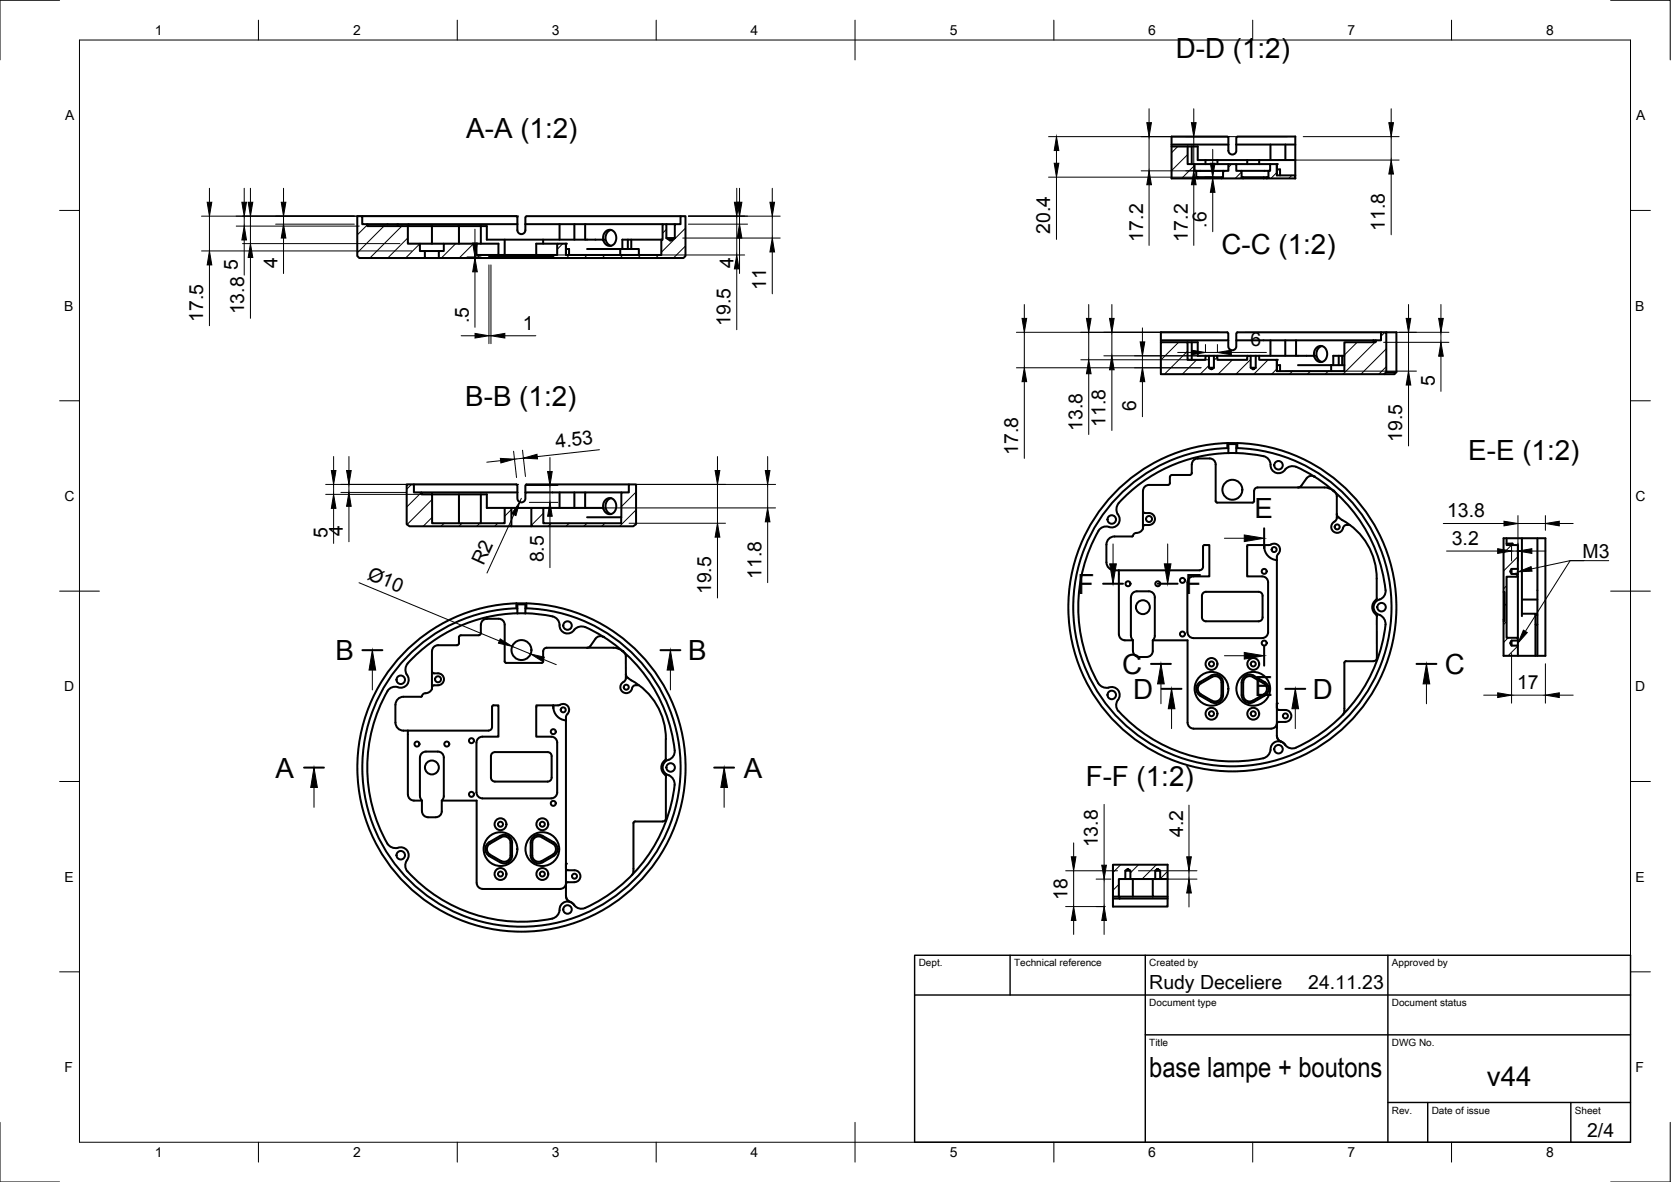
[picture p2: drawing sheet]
<svg xmlns="http://www.w3.org/2000/svg" width="420mm" height="297mm" viewBox="0 0 420 297" stroke-linecap="round" stroke-linejoin="round" font-family="sans-serif">
<!-- layer: Visible -->
<g fill="none" stroke="#000" stroke-width=".51">
<path d="M294.6 36.3h14.3M294.6 36.8h4M298.6 36.8h2.6v3.4h1.9M299.7 36.8v4.4M308.9 36.3v-1.7l-.3-.3h-14v10.5h6.6v-.3h-.4v-1.6h-.4v-1.7h-1.8v-4.4M308.9 36.3v2l.8 .5 .7-.1 .4-.5 .1-1.9M310.9 36.3v-1.7l.2-.3h14.6v9.8M310.9 36.3h14.8M319.4 36.3v3.9M323.2 36.3v3.9M89.8 54.3h1.3v2h1.2v.5h10.3v4.4h3v1.9h1.2v1.7h-16.5l-.5-.5zM91.1 54.3h38.7l.3 .3v3.4l.4 .6 .5 .2 .7-.2 .3-.4 .1-1.9"/>
<path d="M92.3 56.3h37.8M100 56.3v.5M102.6 56.8h19.8v3.4h29.3l.5 1.1 .9 .5 .9-.2 .7-.8 .3-1.1-.3-1.1-1-.8-1.1 .1-.8 .9-.1 1.4M102.7 56.3v.5M108.6 56.8v4.4M115.4 56.8v4.4M120.9 56.8v4.4M132.1 56.3h34.5M140.7 56.3v3.9M144.4 56.3v3.9M147.1 56.3v3.9M153.6 57.8a2.13 2.13 0 0 0-1.3 2 2.13 2.13 0 0 0 1.3 2"/>
<path d="M167.6 56.3h2.1M167.6 59.8h2.1M171.1 54.3h-38.7l-.3 .3v1.7M300.4 41.2h8.5M300.8 42.9h6.7M301.2 44.8h5.9M301.2 44.5h5.9M303.1 40.2h3M303.1 40.2v1M306.1 40.2h7.5M306.1 40.2v1M308.9 41.2h2v1.7h1.3v1.6h.4v.3h-5.5v-.3h.4v-1.6h1.4z"/>
<path d="M310.9 41.2h8.5M312.2 42.9h6.7M312.6 44.5h5.9M312.6 44.8h5.9M313.6 40.2h3M313.6 40.2v1M316.6 40.2h9.1M316.6 40.2v1M319.4 41.2h1.7v2.9h4.6v.7h-7.2v-.3h.4v-1.6h.5zM321.1 41.2v2.9M321.1 42.6h.8v1.5M105.6 61.2h6"/>
<path d="M106.8 64.8h3.5M106.8 63.1h3.5M111.6 61.2h8.2v2.9h3.6v.5h-.5v.2h-12.6v-1.7h1.3zM119.8 61.2h5.5v2.9M122.9 64.8h16.3M123.4 64.1h15.3M123.4 64.6h15.3M126.9 60.2v3.9M136.6 60.2v1M140.1 61.2h2.2v2.9h24v-3.9h.3v-3.9h1v3.5l1 .7 1.1-.7v-3.5h1.4v-2h1.3v10l-.5 .5h-32.7v-.2h-.5v-.5h1.4zM140.1 61.2h-5.3v2.9M142.3 61.2v2.9"/>
<path d="M142.3 62.6h.8v1.5M147.6 62.6h8.4M156 62.6h4.6v1.5M156 62.6v1.5M157.9 60.2v2.4M158.7 60.2v2.4M166.3 60.2h-9.8v2.4M291.9 86h6.7v4.4h4.5v-1h.9v3l.6 .4 .6-.4v-3h.9v1h7.5v-1h.9v3l.6 .4 .6-.4v-3h.9v1h4.5v2.9h16.9v-7.3h7.9v-.5h1.3v-2h1.4v10l-.6 .5h-56.1zM291.9 85.5h16.9v-1.7l-.2-.3h-16.7v2.5M298.6 86h2.6v3.4h1.9M299.7 86v4.4M304 89.4h1.2"/>
<path d="M304 92.4h1.2M306.1 89.4h7.5M308.8 85.5l.1 1.9 .3 .4 .5 .2 .8-.2 .3-.4 .1-1.9h15M314.5 89.4h1.2M314.5 92.4h1.2M316.6 89.4h13.8l.7 1.2 .7 .4h.5l.8-.4 .4-.7 .2-1-.3-1.1-.8-.8-.6-.1-.6 .2-.8 .9-.2 1.4M319.4 85.5v3.9M321.1 90.4v2.9M321.1 91.8h.8v1.5M323.2 85.5v3.9M326.4 91.8h8.3M332.4 87a2.13 2.13 0 0 0-1.4 2 2.13 2.13 0 0 0 1.4 2"/>
<path d="M334.7 91.8h3.3M334.7 91.8v1.5M336.6 89.4v2.4M337.5 89.4v2.4M338 89.4h-2.8v2.4M345.4 85.5h-19.5v3.9M345.4 85.5h.5M345.4 85.5v.5M347.2 83.5h-36.1l-.2 .3v1.7M348.6 83.5h2.5v10l-.5 .5h-2.6M348.6 93.5h2.5M294.2 119.9v1.5"/>
<path d="M301.2 115.2h3a1.49 1.49 0 0 1 1.5 1.5v9.2l.2 .4h9l.4-.4M301.2 114.8v.4M301.2 115.2a1.52 1.52 0 0 0-1.5 1.5v2.1l-.3 .5-4.7 .1-.5 .2v.3M308.6 111.4v1.2h.3v-1M308.6 111.3a41.3 41.3 0 0 0-34.3 62.3 41.3 41.3 0 0 0 71.1 0 41.3 41.3 0 0 0-34.3-62.3M308.9 112.6v1.3h2M308.9 113.9a38.8 38.8 0 0 0-27.6 12.5M310.9 111.6l.2-.2v1.2h-.2zM310.9 112.6v1.3M310.9 113.9h1.7a19.5 19.5 0 0 1 6 1.2 3.4 3.4 0 0 1 1 2.6 2 2 0 0 0 1.7 1.2 2 2 0 0 0 1.9-1M311.1 111.4h-2.5l.3 .2h2M311.1 112.6a40 40 0 0 1 33.2 60.3 40 40 0 0 1-68.9 0 40 40 0 0 1 33.2-60.3"/>
<path d="M323.2 117.9a2.5 2.5 0 0 1 2.7-.6 38.8 38.8 0 0 1 22.5 31M330.5 119.8a1.59 1.59 0 0 0-2 .4M102.3 121.7h1.8v2h1.9v.5h2.6v7.3h18.3v-3.9h1.7v4.7h-25.6l-.7-.6zM104.1 121.7h25.7l.3 .3v1.7M106 123.7h24.1M108.6 124.2h13.8v3.4h4.5M115.4 124.2v7.3M120.9 124.2v7.3M128.6 132.3h5M128.6 127.6h5M130.1 123.7l.1 1.9 .3 .5 .5 .1 .7-.1 .3-.5 .1-1.9h15M133.6 127.6h3v3.9h19.6v-7.8h1.9v-2h1.8v10l-.7 .6h-25.6z"/>
<path d="M136.6 127.6h15.1M140.7 123.7v3.9M144.4 123.7v3.9M147.6 130h8.6M152.3 125.6l.7-.4h.6l.5 .2 .6 .6 .2 .9v.7l-.3 .8-.6 .6-.5 .2-.7-.1-.9-.8-.3-1.3 .2-.8zM153.6 125.2a2.13 2.13 0 0 0-1.3 2 2.13 2.13 0 0 0 1.3 2M156.2 123.7h-9.1v3.9M158.1 121.7h-25.7l-.3 .3v1.7M281.3 126.5a2.77 2.77 0 0 0 .2 3.5 2 2 0 0 1-.6 2 2 2 0 0 1-2.1 .4 2.21 2.21 0 0 0-2.6 1 38.5 38.5 0 0 0 .3 38.7 2.85 2.85 0 0 0 3.1 .5 2 2 0 0 1 1.8 1.2 2 2 0 0 1-.4 2.1 2.23 2.23 0 0 0 .2 2.8M287.4 128.4l.1 .3 .4 .2a1.97 1.97 0 0 1 2.4 1.1 1.52 1.52 0 0 1-1.4 1.9l-1.3 .1-.2 .4M294.2 121.4l-.3 .4-.2 .1h-4.8a1.54 1.54 0 0 0-1.5 1.5v9.5l-.5 .6-1.2 .4a.99 .99 0 0 0-.9 .9h-4.6a2.04 2.04 0 0 0-2 2v4.5a2 2 0 0 0 2 2h21.4a.88 .88 0 0 0 .9-.9v-5.3l.4-.1h1.2v7.9h-4M315.3 123.4v2.5"/>
<path d="M316.2 122.5h16.8M316.2 122.5a.88 .88 0 0 0-.9 .9M317.9 137.7v-.7h1.2a1.89 1.89 0 0 1 2.7 .6 1.49 1.49 0 0 1-.4 1.6M321.1 140v45M321.4 139.2l-.3 .8M327.2 122.1l-.8 .4M328.5 120.2l-1.3 1.9M333 122.5l1.4 .3 .9 .6M335.3 123.4l.5 .5 .3 .5v5.8M336.1 129.2l.3 .7 1.1 .8a16.6 16.6 0 0 1 8.7 14.7v5M336.1 130.2l-.3 .7a1.55 1.55 0 0 0-1.1 1.8 1.55 1.55 0 0 0 1.7 1.2 1.55 1.55 0 0 0 1.4-1.5l.9-.5M338.7 131.9h.7"/>
<path d="M378.8 135.3v1.7h2.9v6h-1.6l-.4 .6 .4 .6h1.6v.7h-2.9v15.4h2.9v.7h-1.6l-.4 .6 .4 .6h1.6v2.6M378.8 136.6h1.5v.4M382.7 135.3v19.5M386.6 135.3v21.7M120.4 159.6l-4.8 .1-.2 .5-.1 1.7-.4 .2h-4.8a1.51 1.51 0 0 0-1.5 1.6v9.5M120.9 157v2.1M120.9 159.1l-.2 .5h-.3M122.4 155.5h3a1.49 1.49 0 0 1 1.5 1.5M122.4 155.1v.4M122.4 155.5a1.49 1.49 0 0 0-1.5 1.5M126.9 157v9.4l.4 .2h8.9M129.8 151.6v1.3h.3v-1"/>
<path d="M129.9 152.9a40 40 0 0 0-33.2 60.3 40 40 0 0 0 68.9 0 40 40 0 0 0-33.2-60.3M129.9 151.6a41.3 41.3 0 0 0-34.8 61.5 41.3 41.3 0 0 0 70.6 2.3 41.3 41.3 0 0 0-30.5-63.6l-5.4-.2 .3 .3h2M130.1 154.1h2M130.1 152.9v1.2M130.1 154.1a38.2 38.2 0 0 0-27.9 13 2.83 2.83 0 0 0 .5 3.2 2 2 0 0 1-.6 2 2 2 0 0 1-2.1 .4 2.21 2.21 0 0 0-2.6 1 38.5 38.5 0 0 0 .3 38.7 2.85 2.85 0 0 0 3.1 .5 2.01 2.01 0 0 1 1.8 1.2 2.01 2.01 0 0 1-.3 2.1 2.23 2.23 0 0 0 .2 2.8M132.1 151.9l.3-.3v1.3h-.3zM132.1 152.9v1.2M132.1 154.1l3.5 .3 3.4 .5M138.9 154.9a2.34 2.34 0 0 1 1.8 2.6 2.01 2.01 0 0 0 1.6 1.7 2.01 2.01 0 0 0 2.1-1 2.51 2.51 0 0 1 2.8-.6 38.5 38.5 0 0 1 22.4 31.5 2.35 2.35 0 0 1-1.9 2 2 2 0 0 0-1.1 2 2 2 0 0 0 1.6 1.7M281.3 143.3v16.1M281.3 159.4a1.49 1.49 0 0 0 1.5 1.5h2.1M285.9 148.6h3a1.49 1.49 0 0 1 1.5 1.5v9.7l-.2 .6-.3 .5"/>
<path d="M285.9 148.6a1.52 1.52 0 0 0-1.5 1.5v9.7l.1 .6 .4 .5M300.1 144.9a1.52 1.52 0 0 0-1.5 1.5v12.5a1.49 1.49 0 0 0 1.5 1.4M316.5 148.7h-13.3a1.01 1.01 0 0 0-1 1v5.4a1.01 1.01 0 0 0 1 1h13.3M316.5 148.7a1.01 1.01 0 0 1 1 1M317.5 149.7v5.4M317.5 155.1a1.01 1.01 0 0 1-1 1M321.1 140.8a3.5 3.5 0 0 1-3.2-3.8h-4.3v7.9h3.8a1.49 1.49 0 0 1 1.5 1.4v12.6a1.49 1.49 0 0 1-1.5 1.4l-17.3 .1M346 150.8a2.39 2.39 0 0 0 .2 3.9v.1M346.2 150.4l-.2 .4M346.2 154.8h.1M346.2 154.8v10.5a.82 .82 0 0 1-.8 .8M346.2 154.2v.6"/>
<path d="M346.9 150.6a2 2 0 0 0-1.5 2 2 2 0 0 0 1.6 1.9l.4 .3a2.42 2.42 0 0 1 1 2.2M348.4 156.9a38.6 38.6 0 0 1-23 31.2 2.23 2.23 0 0 1-2.2-.9M348.4 148.3a2.23 2.23 0 0 1-1.5 2.4M378.1 148.8v7.3h.2v-7.3h-.2v-13.5h10.5v29.5h-10.5v-8.7M380.1 143v1.2M381.7 143v1.2M381.7 144.9v15.4M382.7 154.2h3.4v10.6M382.7 150.7h3.9M386.1 157h.5v7.8M386.1 154.6h.5M108.6 173.1l-.5 .7-1.1 .4a.99 .99 0 0 0-1 .8l-4.6 .1a2.04 2.04 0 0 0-2 2v4.5a2 2 0 0 0 2 2h21.4a.88 .88 0 0 0 .9-.9l.1-5.3 .3-.1h1.2v7.8h-4"/>
<path d="M108.6 168.7l.1 .3 .4 .2a1.97 1.97 0 0 1 2.5 1 1.49 1.49 0 0 1-1.5 2M110.1 172.2l-1.2 .1-.3 .4M140.8 177.1l-1.7 .2v.7M140.9 177.1a1.53 1.53 0 0 1 2 .5 1.53 1.53 0 0 1-.4 2.1l-.2 .5v45M148.5 162.4l-.9 .4M149.7 160.5l-1.3 1.9M151.8 160.1a1.61 1.61 0 0 0-2.1 .4M156.5 163.6h.1M156.5 163.6l-.8-.5-1.4-.3h-16.8a.88 .88 0 0 0-.9 .9v2.5l-.4 .4M156.5 163.6l.4 .3M156.9 163.9l.3 .5 .2 .6M157.4 165v4.5"/>
<path d="M157.4 169.5l.1 .5 .4 .3M157.4 170.4l-.4 .8a1.54 1.54 0 0 0-1 1.8 1.54 1.54 0 0 0 1.7 1.2 1.54 1.54 0 0 0 1.3-1.5 1.37 1.37 0 0 1 1.6-.5M157.4 169.5v.9M157.9 170.3a17.8 17.8 0 0 1 8.8 10.3 16.7 16.7 0 0 1 .7 5.1v5.1l-.2 .3M281.2 178.7a38.8 38.8 0 0 0 36.4 11.9M284.9 160.9v2.7M284.9 163.6a1.49 1.49 0 0 0 1.5 1.5M286.4 165.1h2M289.9 163.6a1.49 1.49 0 0 1-1.5 1.5M289.9 160.9h8.7v20.7M289.9 160.9v2.7M304.5 169.8l-2.7 1.6a2 2 0 0 0 0 3.4l2.7 1.6"/>
<path d="M304.5 169.8a2 2 0 0 1 3 1.7M304.7 170.1l-2.7 1.6a1.6 1.6 0 0 0 0 2.8l2.7 1.6M304.7 170.1a1.6 1.6 0 0 1 2.4 1.4M307.1 171.5v3.2a1.6 1.6 0 0 1-2.4 1.4M307.5 171.5v3.2a2 2 0 0 1-3 1.7M312.2 171.5v3.2M312.2 171.5a1.99 1.99 0 0 1 3-1.7l2.8 1.6a2 2 0 0 1 0 3.4l-2.8 1.6M312.2 174.7a2 2 0 0 0 3 1.7M315 170.1l2.8 1.6a1.6 1.6 0 0 1 0 2.8l-2.8 1.6a1.62 1.62 0 0 1-2.4-1.4v-3.2M315 170.1a1.6 1.6 0 0 0-2.4 1.4M321.1 177.9l.3 .5h1.8M323.2 178.4a1.49 1.49 0 0 1 1.5 1.5 1.49 1.49 0 0 1-1.5 1.5"/>
<path d="M345.4 166.2l-7-.1-.3 .2-.1 12.3-.4 1.1M380.1 161v1.2M381.7 161v1.2M102.6 183.6v16.1M102.6 199.7a1.49 1.49 0 0 0 1.5 1.5M105.6 190.4v9.7l.1 .6 .4 .5M107.1 188.9h3a1.49 1.49 0 0 1 1.5 1.5M107.1 188.9a1.49 1.49 0 0 0-1.5 1.5M111.6 190.4v9.7l-.1 .6-.4 .5M121.3 185.1a1.49 1.49 0 0 0-1.5 1.5v12.5a1.49 1.49 0 0 0 1.5 1.5M137.7 189h-13.3a1.01 1.01 0 0 0-1 1v5.4a1.01 1.01 0 0 0 1 1h13.3M137.7 189a1.01 1.01 0 0 1 1 1v5.4a1.01 1.01 0 0 1-1 1"/>
<path d="M142.3 181a3.5 3.5 0 0 1-3.2-3.7h-4.2l-.1 7.8h3.8a1.49 1.49 0 0 1 1.5 1.5v12.5a1.49 1.49 0 0 1-1.5 1.5h-17.3M167.2 191a2.25 2.25 0 0 0 0 3.7M167.2 194.7l.2 .4M167.4 195.1h.1M167.4 195.1v10.5M167.4 194.5v.6M168.2 194.8a2.42 2.42 0 0 1 1.4 2.4M169.6 197.2a38.5 38.5 0 0 1-23 31.1 2.23 2.23 0 0 1-2.2-.8M298.6 181.6a1.52 1.52 0 0 0 1.5 1.5h19.5a1.49 1.49 0 0 0 1.5-1.1M321.1 181.9v1.1M322.1 186.3l-.6-.4-.4-.9 .4 1 1.2 .7 .5 .5M323.2 187.2a2 2 0 0 0-2.4-.8 2 2 0 0 0-1.3 2.1l-.2 .5a2.42 2.42 0 0 1-1.7 1.6"/>
<path d="M323.2 181.4h-1.6l-.5 .3v.2M102.5 219a38.5 38.5 0 0 0 36.8 11.7 2.83 2.83 0 0 0 1.5-2.8 2 2 0 0 1 1.7-1.3 2 2 0 0 1 1.9 .9M104.1 201.2h2v2.7a1.52 1.52 0 0 0 1.5 1.5h2a1.49 1.49 0 0 0 1.5-1.5v-2.7h8.7v20.7a1.54 1.54 0 0 0 1.6 1.5M123.2 212l2.8-1.6a1.58 1.58 0 0 1 2.4 1.4v3.2a1.6 1.6 0 0 1-2.4 1.3l-2.8-1.5M123.2 212a1.6 1.6 0 0 0 0 2.8M125.8 210.1l-2.8 1.5a2 2 0 0 0 0 3.5l2.8 1.6M125.8 210.1a2 2 0 0 1 3 1.7M128.8 211.8v3.2M128.8 215a2 2 0 0 1-3 1.7M136.4 210.1a2 2 0 0 0-3 1.7v3.2a2 2 0 0 0 3 1.7M136.4 210.1l2.8 1.5a2 2 0 0 1 0 3.5l-2.8 1.6M139 212l-2.8-1.6a1.6 1.6 0 0 0-2.4 1.4v3.2a1.6 1.6 0 0 0 2.4 1.3l2.8-1.5"/>
<path d="M139 212a1.6 1.6 0 0 1 0 2.8M142.3 218.2l.3 .4a4.9 4.9 0 0 1 2.7 .4 1.51 1.51 0 0 1 .6 1.7 1.51 1.51 0 0 1-1.5 1l-1.9 .1-.2 .4v1M159.3 218.9l-.4 1M159.3 206.8v12.1M167.4 205.6a.85 .85 0 0 1-.8 .8h-6.9l-.4 .4M283 218.8h1.2M290.5 218.8h1.2M142.3 222.3a1.49 1.49 0 0 1-1.4 1.1h-19.6M142.3 225.2l.4 1 .6 .4M142.3 225.2l.4 1 1.3 .8 .4 .5M279.8 225.8h1.7M281.3 225.3h8.6"/>
<path d="M281.5 225.8h12.1M281.5 225.3v.5M283 220.9h1.2M284.8 220.9v4.4M289.9 220.9v4.4h3.7M290.5 220.9h1.2M293.6 220.9v6.9h-13.8v-10.5h13.8v3.6h-1.9v-2.1l-.6-.4-.6 .4v2.1h-6.3v-2.1l-.7-.4-.5 .4v2.1h-1.7v4.4h-1.5"/>
<circle cx="321.5" cy="116.9" r="1.07"/>
<circle cx="279.5" cy="130.6" r="1.07"/>
<circle cx="288.9" cy="130.4" r=".75"/>
<circle cx="309.9" cy="123.1" r="2.51"/>
<circle cx="320.4" cy="138.1" r=".62"/>
<circle cx="336.2" cy="132.4" r=".62"/>
<circle cx="142.7" cy="157.2" r="1.07"/>
<circle cx="283.6" cy="146.7" r=".62"/>
<circle cx="287.4" cy="152.6" r="1.75"/>
<circle cx="291.1" cy="146.7" r=".62"/>
<circle cx="297.3" cy="159.3" r=".62"/>
<circle cx="297.3" cy="145.9" r=".62"/>
<circle cx="317.9" cy="143.6" r=".62"/>
<circle cx="347.4" cy="152.6" r="1.07"/>
<circle cx="100.8" cy="170.8" r="1.07"/>
<circle cx="110.1" cy="170.7" r=".75"/>
<circle cx="131.1" cy="163.4" r="2.51"/>
<circle cx="141.6" cy="178.4" r=".62"/>
<circle cx="157.5" cy="172.7" r=".62"/>
<circle cx="279.5" cy="174.6" r="1.07"/>
<circle cx="304.6" cy="173.1" r="4.2"/>
<circle cx="304.6" cy="179.4" r="1.49"/>
<circle cx="304.6" cy="166.9" r="1.49"/>
<circle cx="304.6" cy="179.4" r=".62"/>
<circle cx="304.6" cy="166.9" r=".62"/>
<circle cx="315.1" cy="173.1" r="4.2"/>
<circle cx="315.1" cy="179.4" r="1.49"/>
<circle cx="315.1" cy="166.9" r="1.49"/>
<circle cx="315.1" cy="166.9" r=".62"/>
<circle cx="315.1" cy="179.4" r=".62"/>
<circle cx="317.9" cy="161.6" r=".62"/>
<circle cx="323.2" cy="179.9" r=".62"/>
<circle cx="104.8" cy="187" r=".62"/>
<circle cx="108.6" cy="192.9" r="1.75"/>
<circle cx="112.3" cy="187" r=".62"/>
<circle cx="118.5" cy="199.6" r=".62"/>
<circle cx="118.5" cy="186.1" r=".62"/>
<circle cx="139.1" cy="183.9" r=".62"/>
<circle cx="168.6" cy="192.9" r="1.07"/>
<circle cx="321.5" cy="188.3" r="1.07"/>
<circle cx="100.8" cy="214.9" r="1.07"/>
<circle cx="125.8" cy="213.4" r="4.2"/>
<circle cx="125.8" cy="207.1" r="1.49"/>
<circle cx="125.8" cy="219.6" r="1.49"/>
<circle cx="125.8" cy="207.1" r=".62"/>
<circle cx="125.8" cy="219.6" r=".62"/>
<circle cx="136.4" cy="213.4" r="4.2"/>
<circle cx="136.4" cy="219.6" r="1.49"/>
<circle cx="136.4" cy="207.1" r="1.49"/>
<circle cx="136.4" cy="219.6" r=".62"/>
<circle cx="136.4" cy="207.1" r=".62"/>
<circle cx="139.1" cy="201.9" r=".62"/>
<circle cx="142.7" cy="228.6" r="1.07"/>
<circle cx="144.5" cy="220.2" r=".62"/>
</g>
<g fill="#000">
<circle cx="321.1" cy="41.2" r=".25"/>
<circle cx="142.3" cy="61.2" r=".25"/>
<circle cx="151.7" cy="60.2" r=".25"/>
<circle cx="321.1" cy="90.4" r=".25"/>
<circle cx="330.4" cy="89.4" r=".25"/>
<circle cx="330.4" cy="119.8" r=".25"/>
<circle cx="335.2" cy="123.3" r=".25"/>
<circle cx="151.7" cy="160" r=".25"/>
<circle cx="156.5" cy="163.6" r=".25"/>
<circle cx="321.1" cy="176.8" r=".25"/>
<circle cx="142.3" cy="217.1" r=".25"/>
</g>
<!-- layer: Border -->
<g fill="none" stroke="#000" stroke-width=".25">
<path d="M15 .1h-15v15M20 10.1h390v276.9h-390zM65 5.1v5M115 5.1v5M165 5.1v5M215 5.1v10M265 5.1v5M315 5.1v5M365 5.1v5M405 .1h15v15M15 52.9h5M410 52.9h5"/>
<path d="M15 100.7h5M410 100.7h5M15 148.6h10M405 148.6h10M15 196.4h5M410 196.4h5M15 244.2h5M410 244.2h5M0 282.1v14.9h15M65 287v5M115 287v5M165 287v5"/>
<path d="M215 282.1v9.9M265 287v5M315 287v5M365 287v5M420 282.1v14.9h-15"/>
</g>
<!-- layer: TitleBlock -->
<path d="M230 240.1h180v46.9h-180zM230 250h180M254 240.1v9.9M288 240.1v46.9M349 240.1v46.9M288 260.1h122M349 277.1h61M359 277.1v9.9M395 277.1v9.9" fill="none" stroke="#000" stroke-width=".36"/>
<!-- layer: FD_Dimensions -->
<g fill="none" stroke="#000" stroke-width=".25">
<path d="M263.7 34.3h60M265.6 37.8v3.2M288.9 27.3v3.5M288.9 34.3v8.6M300.2 27.3v3.5M300.2 34.3v8.6M304.9 37.5v3.5M327.7 34.3h24.1M349.8 27.3v3.5M349.8 34.3v5.9M50.7 54.3h79.6M52.7 47.3v3.5"/>
<path d="M52.7 54.3v8.8M59.4 56.8h30.9M61.4 47.3v3.5M61.4 54.3v2.5M63 47.3v3.5M63 54.3v6.9M69.3 56.3h19.8M71.3 47.3v3.5M71.3 54.3v2M71.3 59.8v8.9M119.4 57.6v3.5M171.7 59.8h24.5"/>
<path d="M173.1 54.3h23.1M173.1 56.3h14.9M185.3 47.3v3.5M185.3 54.3v9.8M185.9 47.3v3.5M185.9 54.3v2M185.9 59.8v8.9M194.2 47.3v3.5M194.2 54.3v5.5M263.7 44.5h41.8M265.6 44.5v15.7M286.9 42.9h20"/>
<path d="M288.9 46.4v15.3M300.2 46.4v15.3M302.9 44.8h2.2M304.9 44.5v.3M304.9 48.3v9.9M321.5 40.2h30.3M349.8 43.7v15.3M50.7 63.1h52.9M52.7 66.6v15.3M61 61.2h39.6M61.4 60.3v8.8M63 64.7v15.3"/>
<path d="M117.4 64.8h3.5M117.4 64.6h3.5M119.4 64.6v.2M119.4 68.3v14M122.9 66.6v19.8M123.4 66.6v19.8M126.4 64.1h60.8M185.3 67.6v15.3M194.2 63.3v10.5M257.6 76.5v3.5M273.7 76.5v3.5M279.6 76.5v3.5"/>
<path d="M354.2 76.5v3.5M362.3 76.5v3.5M116 84.4h3.4M122.9 84.4h.5M126.9 84.4h7.8M255.6 83.5h51M255.6 92.4h46.4M257.6 83.5v8.9M257.6 95.9v19.3M271.8 90.4h32.3M273.7 83.5v6.9M273.7 93.9v15.3"/>
<path d="M277.6 89.4h24.4M279.6 83.5v5.9M279.6 92.9v15.3M287.3 82.4v3.5M287.3 89.4v3M287.3 95.9v8.8M296.1 88.6h3.5M303.1 86.6v1.8M303.1 88.6h3M306.1 86.6v1.8M309.6 88.6h8.8M313.1 83.5h51.2"/>
<path d="M323.1 93.3h33.1M347.9 86h16.4M354.2 83.5v9.8M354.2 96.8v15.3M362.3 83.5v2.5M362.3 89.5v8.8M83.9 114.7v3.5M87.7 114.7v3.5M125.9 115.8l-3.5 .3M129.1 113.4l.8 6.6M131.4 113.1l.7 6.6M131.6 115.1l-2.2 .3"/>
<path d="M138.3 115v3.5M150.7 113l-15.6 1.8M180.4 114.7v3.5M193 114.7v3.5M81.9 121.7h48.4M81.9 124.2h26.2M83.9 121.7v2.5M83.9 127.7v8.9M85.7 123.7h16.4M87.7 121.7v2M87.7 127.2v9M127.4 127.6h67.6"/>
<path d="M129.2 129.3l-6.8 14.7M131.1 125.2l-.4 .9M132.1 122h8.2M133.1 126.2h7.2M138.3 122v4.2M138.3 129.7v12.9M158.2 131.5h24.2M160.1 121.7h34.9M180.4 121.7v9.8M180.4 135v15.3M193 121.7v5.9M193 131.1v15.3"/>
<path d="M362.9 131.6h15.3M363.7 138.5h12.9M380.1 136.5v4.5M380.1 138.5h1.6M381.7 129.6v11.4M381.7 131.6h6.9M385.2 138.5h3.5M388.6 129.6v3.7M392.1 131.6h3.5M90.3 146.4l35.3 14.7M128.8 162.4l4.6 1.9M136.6 165.7l3.3 1.3"/>
<path d="M373.1 174.7h3.5M380.1 164.2v12.5M380.1 174.7h8.5M388.6 166.8v9.9M392.1 174.7h3.5M267.9 218.8h13.1M270 211.8v3.5M270 218.8v9M277.6 202.1v15.3M286.2 218.8h14.8M299 202.3v13M299 218.8v2.1"/>
<path d="M267.9 227.8h10M270 231.3v3.5M275.6 220.9h3.7M277.6 220.9v6.9M277.6 231.3v3.5M286.2 220.9h14.8M299 224.4v3.5"/>
</g>
<g fill="#000" stroke="#000" stroke-width=".25">
<path d="M265.6 34.3l.6 3.5h-1.1zM288.4 30.8h1.1l-.6 3.5zM299.6 30.8h1.2l-.6 3.5zM349.2 30.8h1.2l-.6 3.5zM52.1 50.8h1.2l-.6 3.5zM60.8 50.8h1.2l-.6 3.5zM62.4 50.8h1.2l-.6 3.5zM70.7 50.8h1.2l-.6 3.5zM71.3 56.3l.6 3.5h-1.2zM184.7 50.8h1.1l-.5 3.5zM185.4 50.8h1.1l-.6 3.5zM185.9 56.3l.6 3.5h-1.1z"/>
<path d="M193.6 50.8h1.2l-.6 3.5zM265.1 41h1.1l-.6 3.5zM288.9 42.9l.6 3.5h-1.1zM300.2 42.9l.6 3.5h-1.2zM304.3 41h1.2l-.6 3.5zM304.9 44.8l.6 3.5h-1.2zM349.8 40.2l.6 3.5h-1.2zM52.7 63.1l.6 3.5h-1.2zM61.4 56.8l.6 3.5h-1.2zM63 61.2l.6 3.5h-1.2zM118.9 61.1h1.1l-.6 3.5zM119.4 64.8l.6 3.5h-1.1z"/>
<path d="M185.3 64.1l.5 3.5h-1.1zM194.2 59.8l.6 3.5h-1.2zM119.4 83.8l3.5 .6-3.5 .5zM123.4 84.4l3.5-.6v1.1zM257 80h1.1l-.5 3.5zM257.6 92.4l.5 3.5h-1.1zM273.2 80h1.1l-.6 3.5zM273.7 90.4l.6 3.5h-1.1zM279 80h1.1l-.5 3.5zM279.6 89.4l.5 3.5h-1.1zM286.7 85.9h1.1l-.5 3.5zM287.3 92.4l.5 3.5h-1.1z"/>
<path d="M299.6 88l3.5 .6-3.5 .6zM306.1 88.6l3.5-.6v1.2zM353.6 80h1.1l-.5 3.5zM354.2 93.3l.5 3.5h-1.1zM361.7 80h1.2l-.6 3.5zM362.3 86l.6 3.5h-1.2zM83.3 118.2h1.2l-.6 3.5zM87.1 118.2h1.2l-.6 3.5zM125.8 115.2l3.6 .2-3.5 .9zM131.6 115.1l3.4-.9 .1 1.1zM137.7 118.5h1.2l-.6 3.5zM179.8 118.2h1.2l-.6 3.5z"/>
<path d="M192.4 118.2h1.2l-.6 3.5zM83.9 124.2l.6 3.5h-1.2zM87.7 123.7l.6 3.5h-1.2zM130.7 126.1l-1 3.5-1-.5zM138.3 126.2l.6 3.5h-1.2zM180.4 131.5l.6 3.5h-1.2zM193 127.6l.6 3.5h-1.2zM376.6 137.9l3.5 .6-3.5 .6zM378.2 131l3.5 .6-3.5 .6zM381.7 138.5l3.5-.6v1.2zM388.6 131.6l3.5-.6v1.2zM125.8 160.6l3 1.8-3.5-.8z"/>
<path d="M133.4 164.3l3.5 .8-.5 1.1zM376.6 174.1l3.5 .6-3.5 .6zM388.6 174.7l3.5-.6v1.2zM269.4 215.3h1.1l-.5 3.5zM277 217.4h1.2l-.6 3.5zM298.4 215.3h1.2l-.6 3.5zM270 227.8l.5 3.5h-1.1zM277.6 227.8l.6 3.5h-1.2zM299 220.9l.6 3.5h-1.2z"/>
</g>
<!-- layer: Hatching -->
<g fill="none" stroke="#000" stroke-width=".25">
<path d="M296.1 36.8l-1.5 1.6M298.6 38.8l-4 4.1M90.1 54.3l-.2 .2M92.4 56.5l-2.5 2.5M96.5 56.8l-6.6 6.7M101 56.8l-8 8M102.6 59.8l-5.1 5M167.5 57.7l-.9 .9M172.3 57.3l-6 6.1M300.4 41.6l-3.3 3.2M308 42.9l-.5 .5M309.7 41.2l-.8 .9"/>
<path d="M312.2 43.2l-1.6 1.6M321.1 43.3l-1.5 1.5M324.8 44.1l-.7 .7M105.6 61.2l-3.6 3.6M106.8 64.5l-.3 .3M114.6 61.2l-3.6 3.6M119.1 61.2l-3.6 3.6M120.7 64.1l-.7 .7M141.5 61.2l-1.4 1.5M143.2 64.1l-.8 .7M147.7 64.1l-.8 .7M152.1 64.1l-.7 .7"/>
<path d="M156.6 64.1l-.7 .7M161.1 64.1l-.7 .7M165.6 64.1l-.7 .7M172.3 61.8l-2.9 3M296.3 86l-4.4 4.5M298.6 88.2l-5.8 5.8M300.9 90.4l-3.6 3.6M304 91.8l-2.2 2.2M306.1 89.7l-.9 .9M309.9 90.4l-3.6 3.6M314.5 90.3l-3.7 3.7M318.9 90.4l-3.6 3.6"/>
<path d="M321.1 92.7l-1.3 1.3M325 93.3l-.7 .7M329.5 93.3l-.8 .7M334 93.3l-.8 .7M341.2 86l-3.2 3.2M345.7 86l-8 8M346.2 85.5l-.3 .3M348.2 83.5l-1 1M348.6 87.7l-6.4 6.3M348.6 92.1l-1.9 1.9M103.5 121.7l-1.2 1.2M106 123.7l-3.7 3.7"/>
<path d="M108.6 125.5l-6.2 6.3M108.6 130l-2.2 2.2M111.7 131.5l-.8 .7M116.2 131.5l-.8 .7M120.6 131.5l-.7 .7M125.1 131.5l-.7 .7M128.6 128l-1.7 1.7M136.6 129l-3 3M138.6 131.5l-.7 .7M143.1 131.5l-.8 .7M147.6 131.5l-.8 .7M152.1 131.5l-.8 .7"/>
<path d="M159.9 123.6l-3.7 3.7M159.9 128.1l-4.1 4.1M380.1 137l-2 2M381.7 139.9l-3.6 3.6M378.8 147.2l-.7 .8M378.8 151.7l-.5 .5M378.8 156.2l-.7 .7M381.7 144.4l-.6 .5M379.2 160.3l-1.1 1.1M381.7 162.3l-2.5 2.5M281.8 217.3l-1.9 1.9M286.3 217.3l-2.1 2"/>
<path d="M290.7 217.3l-3.6 3.6M293.6 219l-1.9 1.8M281.3 222.2l-1.4 1.5M283 220.6l-.3 .3"/>
</g>
<!-- layer: Section Lines -->
<path d="M317.9 132.8v5M277.4 146.7h5M291.1 146.7h5M91.1 163.4h5M166.1 163.4h5M289.4 166.8h5M292.1 173.1h5M317.9 162.3v5M323.2 173.1h5M356.2 166.8h5M76.5 192.9h4.9M179.6 192.9h5" fill="none" stroke="#000" stroke-width=".51"/>
<path d="M279.9 136.7v5M293.6 136.7v5M307.9 135.3h5M93.6 168.4v5M168.6 168.4v5M291.9 171.9v5M294.6 178.1v5M307.9 164.8h5M325.7 178.1v5M358.7 171.9v5M79 197.9v5M182.1 197.9v5" fill="none" stroke="#000" stroke-width=".25"/>
<path d="M312.9 134.4l5 .9-5 .8zM279 141.7h1.7l-.8 5zM292.8 141.7h1.6l-.8 5zM93.6 163.4l.9 5h-1.7zM168.6 163.4l.8 5h-1.7zM291.9 166.8l.8 5.1h-1.6zM294.6 173.1l.8 5h-1.6zM312.9 164l5 .8-5 .8zM325.7 173.1l.8 5h-1.7zM358.7 166.8l.8 5.1h-1.7zM79 192.9l.8 5h-1.7zM182.1 192.9l.8 5h-1.6z" fill="#000" stroke="#000" stroke-width=".25"/>
<!-- layer: Leaders -->
<path d="M383.1 158.4l.9 .6-2.3 2.6zM381.7 143.7l3.3-1.3 .2 1.1z" fill="#000" stroke="#000" stroke-width=".25"/>
<path d="M398.3 140.9h-3.5l-11.3 17.8M404.5 140.9h-9.7l-9.7 2.1" fill="none" stroke="#000" stroke-width=".25"/>
<g font-size="7">
<text x="295.6" y="14.6">D-D (1:2)</text>
<text x="117.2" y="34.6">A-A (1:2)</text>
<text x="307.1" y="63.8">C-C (1:2)</text>
<text x="117" y="102">B-B (1:2)</text>
<text x="369.2" y="115.6">E-E (1:2)</text>
<text x="315.4" y="130.3">E</text>
<text x="270.9" y="149.2">F</text>
<text x="298" y="149.2">F</text>
<text x="84.3" y="165.9">B</text>
<text x="173.1" y="165.9">B</text>
<text x="282.1" y="169.4">C</text>
<text x="363.3" y="169.4">C</text>
<text x="284.9" y="175.6">D</text>
<text x="315.4" y="174.8">E</text>
<text x="330.1" y="175.6">D</text>
<text x="69.3" y="195.4">A</text>
<text x="187.1" y="195.4">A</text>
<text x="273" y="197.6">F-F (1:2)</text>
<text x="289" y="270.6">base lampe + boutons</text>
<text x="373.8" y="273">v44</text>
</g>
<g font-size="4.9">
<text x="264.1" y="58.8" transform="rotate(-90 264.1 58.8)">20.4</text>
<text x="303.4" y="57.2" transform="rotate(-90 303.4 57.2)">.6</text>
<text x="348.2" y="58" transform="rotate(-90 348.2 58)">11.8</text>
<text x="287.4" y="60.7" transform="rotate(-90 287.4 60.7)">17.2</text>
<text x="298.7" y="60.7" transform="rotate(-90 298.7 60.7)">17.2</text>
<text x="59.8" y="67.8" transform="rotate(-90 59.8 67.8)">5</text>
<text x="69.8" y="67.3" transform="rotate(-90 69.8 67.3)">4</text>
<text x="184.4" y="67.3" transform="rotate(-90 184.4 67.3)">4</text>
<text x="192.7" y="72.9" transform="rotate(-90 192.7 72.9)">11</text>
<text x="51.1" y="80.9" transform="rotate(-90 51.1 80.9)">17.5</text>
<text x="61.4" y="79" transform="rotate(-90 61.4 79)">13.8</text>
<text x="117.9" y="81.2" transform="rotate(-90 117.9 81.2)">.5</text>
<text x="131.4" y="82.9">1</text>
<text x="183.7" y="81.9" transform="rotate(-90 183.7 81.9)">19.5</text>
<text x="314.4" y="87">6</text>
<text x="360.8" y="97" transform="rotate(-90 360.8 97)">5</text>
<text x="278" y="107.2" transform="rotate(-90 278 107.2)">11.8</text>
<text x="285.7" y="103.4" transform="rotate(-90 285.7 103.4)">6</text>
<text x="139.8" y="112.6" transform="rotate(-6 139.8 112.6)">4.53</text>
<text x="272.2" y="108.2" transform="rotate(-90 272.2 108.2)">13.8</text>
<text x="352.6" y="111.1" transform="rotate(-90 352.6 111.1)">19.5</text>
<text x="256" y="114.2" transform="rotate(-90 256 114.2)">17.8</text>
<text x="363.9" y="130">13.8</text>
<text x="82.3" y="135.3" transform="rotate(-90 82.3 135.3)">5</text>
<text x="86.2" y="134.7" transform="rotate(-90 86.2 134.7)">4</text>
<text x="365" y="136.9">3.2</text>
<text x="121.5" y="142.4" transform="rotate(-65 121.5 142.4)">R2</text>
<text x="136.7" y="141.3" transform="rotate(-90 136.7 141.3)">8.5</text>
<text x="397.9" y="140.2">M3</text>
<text x="92.1" y="145.4" transform="rotate(23 92.1 145.4)">Ø10</text>
<text x="178.8" y="149.3" transform="rotate(-90 178.8 149.3)">19.5</text>
<text x="191.5" y="145.4" transform="rotate(-90 191.5 145.4)">11.8</text>
<text x="381.4" y="173.2">17</text>
<text x="276.1" y="212.9" transform="rotate(-90 276.1 212.9)">13.8</text>
<text x="297.5" y="210.4" transform="rotate(-90 297.5 210.4)">4.2</text>
<text x="268.4" y="226.2" transform="rotate(-90 268.4 226.2)">18</text>
<text x="289" y="248.5">Rudy Deceliere</text>
<text x="329" y="248.5">24.11.23</text>
<text x="399.1" y="285.7">2/4</text>
</g>
<g font-size="3.5">
<text x="39" y="8.8">1</text>
<text x="88.8" y="8.8">2</text>
<text x="138.8" y="8.8">3</text>
<text x="188.7" y="8.8">4</text>
<text x="238.8" y="8.8">5</text>
<text x="288.7" y="8.8">6</text>
<text x="338.8" y="8.8">7</text>
<text x="388.8" y="8.8">8</text>
<text x="16.4" y="30.2">A</text>
<text x="411.4" y="30.2">A</text>
<text x="16.2" y="78">B</text>
<text x="411.2" y="78">B</text>
<text x="16.2" y="125.9">C</text>
<text x="411.2" y="125.9">C</text>
<text x="16.2" y="173.7">D</text>
<text x="411.2" y="173.7">D</text>
<text x="16.2" y="221.6">E</text>
<text x="411.2" y="221.6">E</text>
<text x="16.2" y="269.4">F</text>
<text x="411.2" y="269.4">F</text>
<text x="39" y="290.8">1</text>
<text x="88.8" y="290.8">2</text>
<text x="138.8" y="290.8">3</text>
<text x="188.7" y="290.8">4</text>
<text x="238.8" y="290.8">5</text>
<text x="288.7" y="290.8">6</text>
<text x="338.8" y="290.8">7</text>
<text x="388.8" y="290.8">8</text>
</g>
<g font-size="2.5">
<text x="231" y="242.9">Dept.</text>
<text x="255" y="242.9">Technical reference</text>
<text x="289" y="242.9">Created by</text>
<text x="350" y="242.9">Approved by</text>
<text x="289" y="252.8">Document type</text>
<text x="350" y="252.8">Document status</text>
<text x="289" y="262.9">Title</text>
<text x="350" y="262.9">DWG No.</text>
<text x="350" y="279.9">Rev.</text>
<text x="360" y="279.9">Date of issue</text>
<text x="396" y="279.9">Sheet</text>
</g>
</svg>
